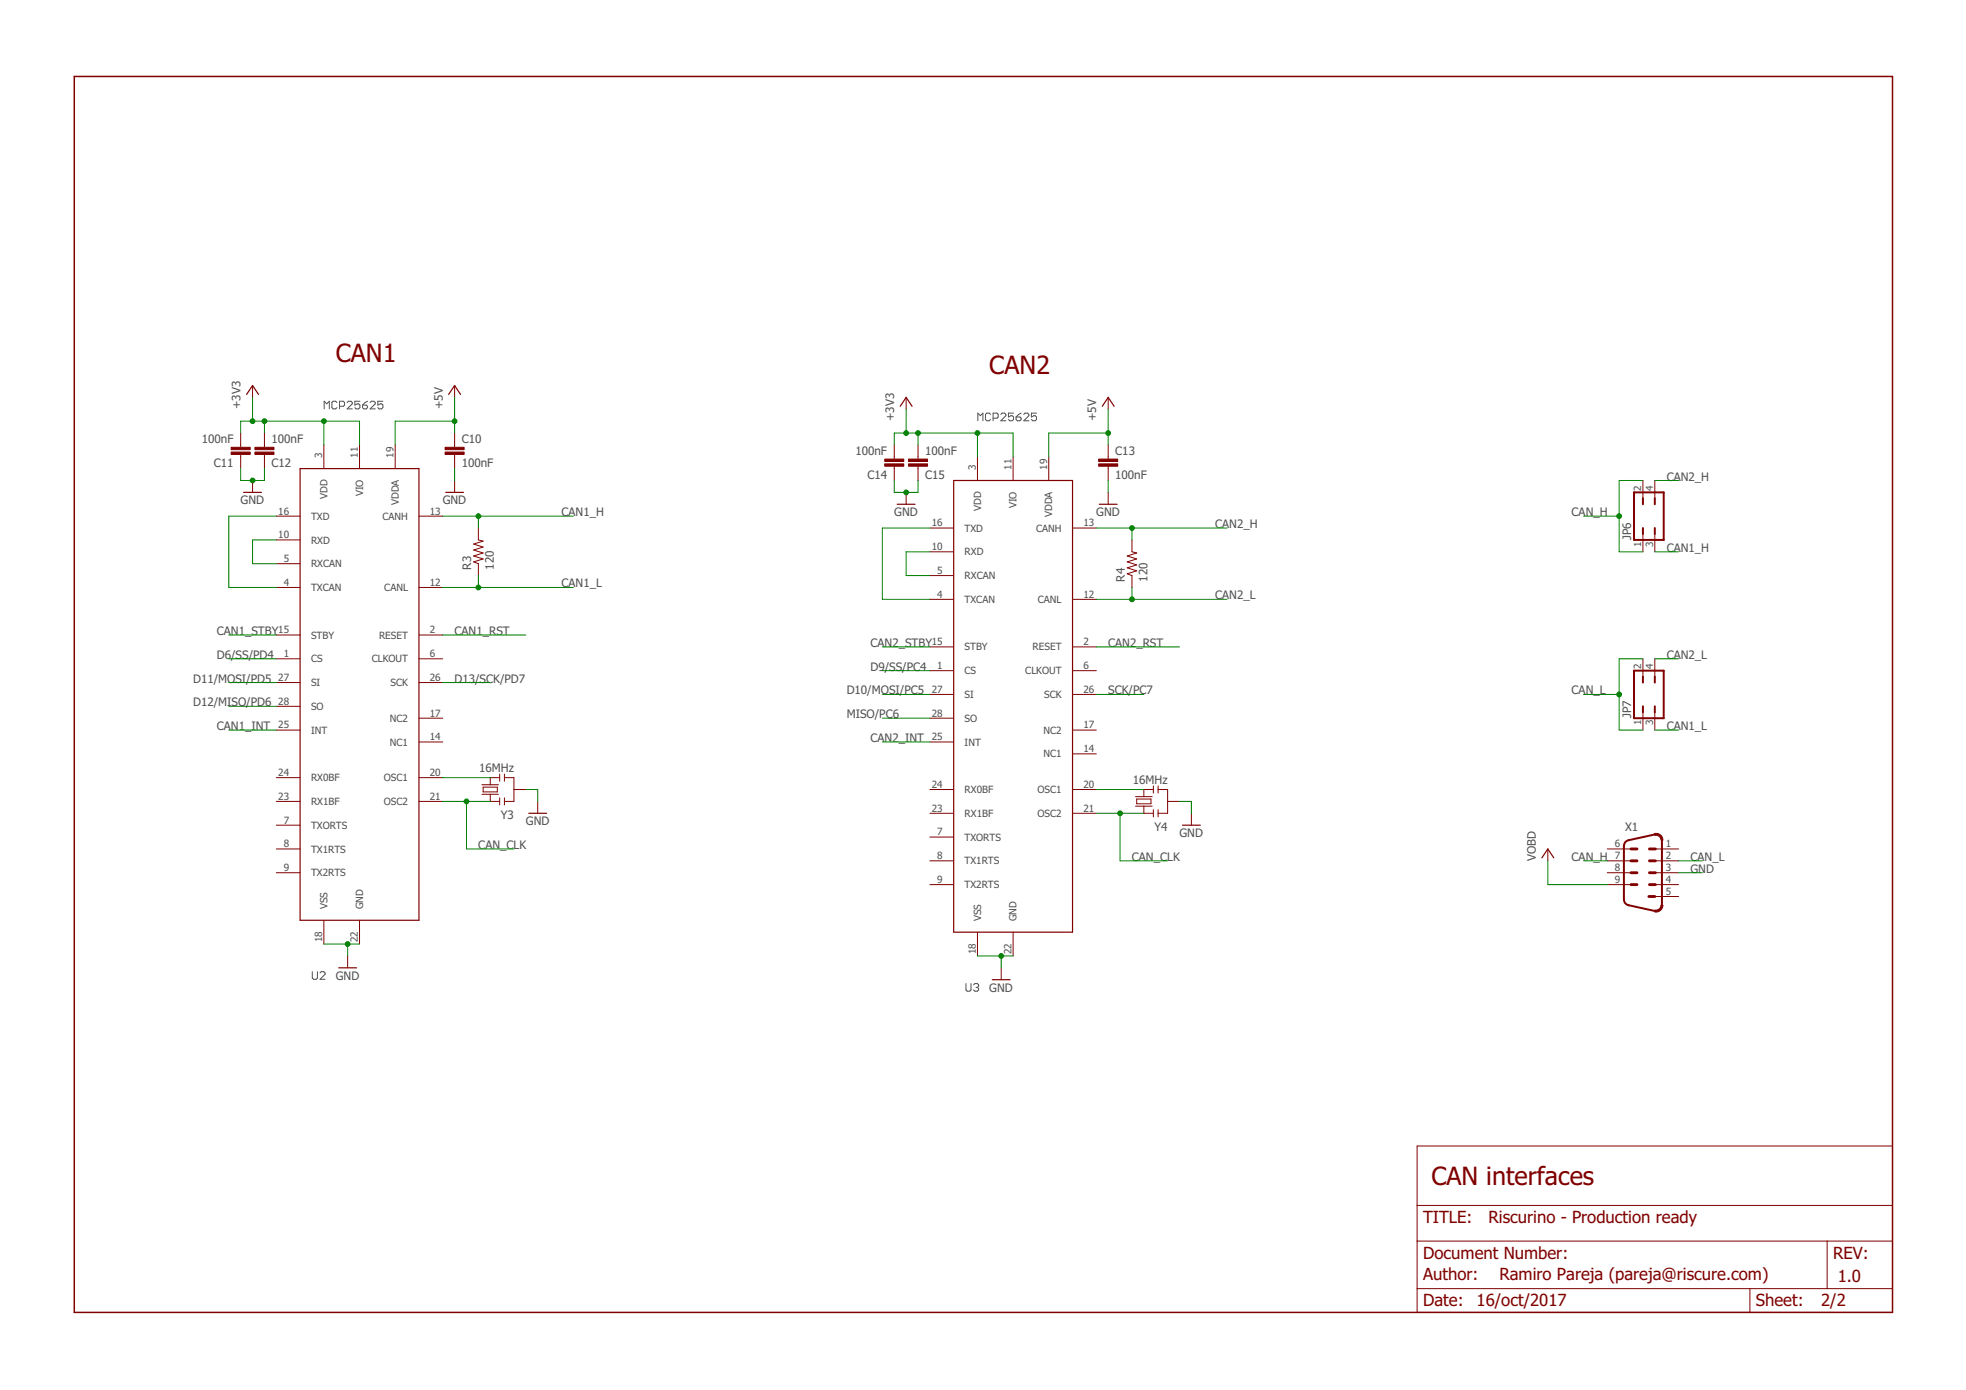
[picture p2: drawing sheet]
<svg xmlns="http://www.w3.org/2000/svg" width="420mm" height="297mm" viewBox="0 0 420 297" stroke-linecap="round" stroke-linejoin="round" font-family="sans-serif">
<g fill="none" stroke="#505050" stroke-width=".21">
<path d="M69.3 87.4v-1.7l.5 .6 .6-.6v1.7M72 86l-.3-.3h-.5l-.3 .3v1.1l.3 .3h.5l.3-.3M72.6 86.8h.8l.2-.2v-.6l-.2-.3h-.8v1.7M74.2 86l.3-.3h.5l.3 .3v.3l-1.1 1.1h1.1M76.9 85.7h-1.1v.9l.6-.3h.2l.3 .3v.5l-.3 .3h-.5l-.3-.3M77.5 86.6h.8l.2 .2v.3l-.2 .3h-.6l-.2-.3zM78.5 85.7l-1 .9M79.1 86l.3-.3h.5l.3 .3v.3l-1.1 1.1h1.1M81.8 85.7h-1v.9l.5-.3h.3l.2 .3v.5l-.2 .3h-.6l-.2-.3M209 89.9v-1.6l.5 .5 .6-.5v1.6M211.7 88.6l-.3-.3h-.5l-.3 .3v1l.3 .3h.5l.3-.3M212.2 89.4h.9l.2-.3v-.5l-.2-.3h-.9v1.6"/>
<path d="M213.9 88.6l.2-.3h.6l.3 .3v.2l-1.1 1.1h1.1M216.6 88.3h-1.1v.8l.5-.3h.3l.3 .3v.5l-.3 .3h-.5l-.3-.3M217.1 89.1h.9l.2 .3v.2l-.2 .3h-.6l-.3-.3zM218.2 88.3l-1.1 .8M218.8 88.6l.3-.3h.5l.3 .3v.2l-1.1 1.1h1.1M221.5 88.3h-1.1v.8l.6-.3h.2l.3 .3v.5l-.3 .3h-.5l-.3-.3M66.7 207.6v1.4l.3 .3h.6l.2-.3v-1.4M68.4 207.9l.2-.3h.6l.3 .3v.3l-1.1 1.1h1.1M206.4 210.2v1.3l.3 .3h.5l.3-.3v-1.3M208.1 210.5l.2-.3h.6l.2 .3v.2l-.2 .3M208.6 211h.3M208.9 211l.2 .3v.2l-.2 .3h-.6l-.2-.3"/>
</g>
<g fill="none" stroke="#800000" stroke-width=".25">
<path d="M52.7 84.3l1.3-1.9 1.2 1.9M95.9 84.3l1.3-1.9 1.2 1.9M192.4 86.8l1.3-1.9 1.2 1.9M235.6 86.8l1.2-1.9 1.3 1.9M52.1 105.2h3.8M64.1 100.1h25.4v96.6h-25.4zM95.2 105.2h3.9M191.7 107.8h3.9M203.8 102.7h25.4v96.5h-25.4zM234.9 107.8h3.8M113 173.8h3.8M252.7 176.3h3.8"/>
<path d="M329.5 183.3l1.3-1.9 1.3 1.9M72.4 206.8h3.8M212.1 209.4h3.8"/>
</g>
<g fill="none" stroke="#800000" stroke-width=".21">
<path d="M51.4 92.5v3.1M51.4 97.1v3M54 82.4v2.5M56.5 92.5v3.1M56.5 97.1v3M69.2 95.1v5M76.8 95.1v5M84.5 95.1v5M97.2 82.4v2.5M97.2 92.5v3.1M97.2 97.1v3M191.1 95.1v3"/>
<path d="M191.1 99.6v3.1M193.7 84.9v2.6M196.2 95.1v3M196.2 99.6v3.1M208.9 97.6v5.1M216.5 97.6v5.1M224.1 97.6v5.1M236.8 84.9v2.6M236.8 95.1v3M236.8 99.6v3.1M54 102.7v2.5M59.1 110.3h5"/>
<path d="M59.1 115.4h5M89.5 110.3h5.1M97.2 102.7v2.5M102.2 112.8v2.6l1.1 .2-2.1 .7 2.1 .6-2.1 .6 2.1 .7-2.1 .6 2.1 .6-2.1 .7 1 .4v2.5M193.7 105.2v2.6M198.7 112.8h5.1M198.7 117.9h5.1M229.2 112.8h5.1M236.8 105.2v2.6M241.9 115.4v2.5l1 .3-2 .6 2 .6-2 .7 2 .6-2 .6 2 .7-2 .6 1 .4v2.5M351.1 102.7v3.8M351.1 114.1v3.8"/>
<path d="M353.7 102.7v3.8M353.7 114.1v3.8M59.1 125.5h5M59.1 135.7h5M59.1 120.5h5M89.5 125.5h5.1M89.5 135.7h5.1M198.7 128.1h5.1M198.7 138.2h5.1M198.7 123h5.1M229.2 128.1h5.1M229.2 138.2h5.1"/>
<path d="M59.1 156h5M59.1 145.9h5M59.1 150.9h5M59.1 140.8h5M89.5 158.6h5.1M89.5 145.9h5.1M89.5 140.8h5.1M89.5 153.5h5.1M198.7 158.6h5.1M198.7 153.5h5.1M198.7 148.4h5.1M198.7 143.3h5.1"/>
<path d="M229.2 156h5.1M229.2 148.4h5.1M229.2 143.3h5.1M351.1 140.8v3.8M351.1 152.2v3.8M353.7 140.8v3.8M353.7 152.2v3.8M59.1 171.3h5M59.1 166.2h5M59.1 176.3h5M89.5 171.3h5.1M89.5 166.2h5.1"/>
<path d="M103 167.7h3.5M103 169.7h3.5M103.3 168.2h3v1h-3zM104.8 169.7v1.6h2M106.8 166.2h-2v1.5M106.8 165.4v1.5M106.8 170.5v1.5M107.8 166.2h2v5.1h-2M107.8 165.4v1.5M107.8 170.5v1.5M109.8 168.7h2.6M114.9 171.3v2.5"/>
<path d="M198.7 168.7h5.1M198.7 173.8h5.1M198.7 178.9h5.1M229.2 168.7h5.1M229.2 161.1h5.1M229.2 173.8h5.1M242.7 170.2h3.5M242.7 172.3h3.5M242.9 170.8h3.1v1h-3.1zM244.5 172.3v1.5h2M246.5 168.7h-2v1.5M246.5 168v1.5"/>
<path d="M246.5 173v1.6M247.5 168.7h2v5.1h-2M247.5 168v1.5M247.5 173v1.6M249.5 171.3h2.6M254.6 173.8v2.5M59.1 181.4h5M59.1 186.5h5M69.2 196.7v5M76.8 196.7v5M198.7 184h5.1M198.7 189h5.1"/>
<path d="M208.9 199.2v5.1M216.5 199.2v5.1M330.8 181.4v2.6M343.5 181.4h5.1M343.5 186.5h5.1M343.5 184h5.1M343.5 189h5.1M353.7 181.4h5M353.7 186.5h5M353.7 184h5M353.7 189h5M353.7 191.6h5"/>
<path d="M74.3 204.3v2.5M214 206.8v2.6M302.9 244.9h101.6v35.6h-101.6zM302.9 257.6h101.6M302.9 265.2h101.6M302.9 275.4h101.6M374 275.4v5.1M390.5 265.2v10.2"/>
</g>
<g fill="#800000" stroke="#800000" stroke-width=".21">
<path d="M95.1 96.6h4.1v.5h-4.1z"/>
<path d="M95.1 95.6h4.1v.5h-4.1z"/>
<path d="M49.4 95.6h4.1v.5h-4.1z"/>
<path d="M49.4 96.6h4.1v.5h-4.1z"/>
<path d="M54.5 95.6h4v.5h-4z"/>
<path d="M54.5 96.6h4v.5h-4z"/>
<path d="M234.8 99.1h4.1v.5h-4.1z"/>
<path d="M234.8 98.1h4.1v.5h-4.1z"/>
<path d="M189.1 98.1h4v.5h-4z"/>
<path d="M189.1 99.1h4v.5h-4z"/>
<path d="M194.2 98.1h4v.5h-4z"/>
<path d="M194.2 99.1h4v.5h-4z"/>
</g>
<path d="M348.6 181.4h1.2M348.6 184h1.2M348.6 186.5h1.2M348.6 189h1.2M352.4 191.6h1.3M352.5 181.4h1.3M352.5 184h1.3M352.5 186.5h1.3M352.5 189h1.3" fill="none" stroke="#800000" stroke-width=".61"/>
<g fill="#800000" stroke="#800000" stroke-width=".21">
<path d="M353.7 194.5l.8-.2 .3-.3 .2-.6h.4a1.47 1.47 0 0 1-1.8 1.5z" fill-rule="evenodd"/>
<path d="M353.6 178.1a1.46 1.46 0 0 1 1.8 1.5h-.4l-.2-.6-.3-.4-.8-.1z" fill-rule="evenodd"/>
</g>
<path d="M349.2 105.2h6.4v10.2h-6.4zM351.1 106.5v1.3M351.1 112.8v1.3M353.7 106.5v1.3M353.7 112.8v1.3M349.2 143.3h6.4v10.2h-6.4zM351.1 144.6v1.3M351.1 150.9v1.3M353.7 144.6v1.3M353.7 150.9v1.3M353.6 178.3l-5.8 1.3-.5 .4-.3 .8v11.4l.2 .6 .3 .4 .5 .2 5.6 1.3M355.2 179.6v13.8" fill="none" stroke="#800000" stroke-width=".42"/>
<path d="M15.9 16.3h388.6v264.2h-388.6z" fill="none" stroke="#800000" stroke-width=".32"/>
<g fill="none" stroke="#008000" stroke-width=".21">
<path d="M51.4 92.5v-2.5h25.4v5.1M54 84.9v5.1M56.5 90v2.5M69.2 90v5.1M97.2 84.9v7.6M97.2 90h-12.7v5.1M191.1 95.1v-2.6h25.4v5.1M193.7 87.5v5M196.2 92.5v2.6M208.9 92.5v5.1M236.8 87.5v7.6M236.8 92.5h-12.7v5.1"/>
<path d="M51.4 100.1v2.6h5.1v-2.6M59.1 115.4h-5.1v5.1h5.1M59.1 110.3h-10.2v15.2h10.2M94.6 110.3h27.9M97.2 100.1v2.6M102.2 110.3v2.5M191.1 102.7v2.5h5.1v-2.5M198.7 117.9h-5v5.1h5M198.7 112.8h-10.1v15.3h10.1M234.3 112.8h27.9M236.8 102.7v2.5M241.9 112.8v2.6"/>
<path d="M338.4 110.3h7.6M351.1 102.7h-5.1v15.2h5.1M353.7 102.7h5M353.7 117.9h5M48.9 135.7h10.2M94.6 125.5h27.9M94.6 135.7h17.8M102.2 123v2.5M188.6 138.2h10.1M234.3 128.1h27.9M234.3 138.2h17.8M241.9 125.5v2.6"/>
<path d="M48.9 140.8h10.2M48.9 145.9h10.2M48.9 150.9h10.2M48.9 156h10.2M94.6 145.9h10.2M188.6 148.4h10.1M188.6 158.6h10.1M188.6 143.3h10.1M188.6 153.5h10.1M234.3 148.4h10.2M338.4 148.4h7.6M351.1 140.8h-5.1v15.2h5.1"/>
<path d="M353.7 140.8h5M353.7 156h5M94.6 171.3h10.2M94.6 166.2h10.2M99.7 171.3v10.1h10.1M112.4 168.7h2.5v2.6M234.3 168.7h10.2M234.3 173.8h10.2M239.4 173.8v10.2h10.1M252.1 171.3h2.5v2.5M330.8 184v5h12.7M338.4 184h5.1"/>
<path d="M358.7 186.5h5.1M358.7 184h5.1M69.2 201.7h7.6M74.3 201.7v2.6M208.9 204.3h7.6M214 204.3v2.5"/>
</g>
<g fill="#008000" stroke="#008000" stroke-width=".21">
<circle cx="54" cy="102.7" r=".51"/>
<circle cx="74.3" cy="201.7" r=".51"/>
<circle cx="193.7" cy="105.2" r=".51"/>
<circle cx="214" cy="204.3" r=".51"/>
<circle cx="193.7" cy="92.5" r=".51"/>
<circle cx="196.2" cy="92.5" r=".51"/>
<circle cx="208.9" cy="92.5" r=".51"/>
<circle cx="54" cy="90" r=".51"/>
<circle cx="56.5" cy="90" r=".51"/>
<circle cx="69.2" cy="90" r=".51"/>
<circle cx="99.7" cy="171.3" r=".51"/>
<circle cx="239.4" cy="173.8" r=".51"/>
<circle cx="241.9" cy="128.1" r=".51"/>
<circle cx="102.2" cy="110.3" r=".51"/>
<circle cx="102.2" cy="125.5" r=".51"/>
<circle cx="241.9" cy="112.8" r=".51"/>
<circle cx="346" cy="110.3" r=".51"/>
<circle cx="346" cy="148.4" r=".51"/>
<circle cx="97.2" cy="90" r=".51"/>
<circle cx="236.8" cy="92.5" r=".51"/>
</g>
<g font-size="5.4" fill="#800000">
<text x="71.7" y="77.3">CAN1</text>
<text x="211.4" y="79.8">CAN2</text>
<text x="305.9" y="253.3">CAN interfaces</text>
</g>
<g font-size="3.6" fill="#800000">
<text x="304.1" y="261.4">TITLE:</text>
<text x="318.1" y="261.4">Riscurino - Production ready</text>
<text x="304.1" y="269">Document Number:</text>
<text x="391.8" y="269">REV:</text>
<text x="304.1" y="273.6">Author:</text>
<text x="320.5" y="273.6">Ramiro Pareja (pareja@riscure.com)</text>
<text x="392.8" y="273.9">1.0</text>
<text x="304.1" y="279.2">Date:</text>
<text x="315.6" y="279.2">16/oct/2017</text>
<text x="375.2" y="279.2">Sheet:</text>
<text x="389.2" y="279.2">2/2</text>
</g>
<g font-size="2.5" fill="#505050">
<text x="51.4" y="87.5" transform="rotate(-90 51.4 87.5)">+3V3</text>
<text x="94.6" y="87.5" transform="rotate(-90 94.6 87.5)">+5V</text>
<text x="191.1" y="90" transform="rotate(-90 191.1 90)">+3V3</text>
<text x="234.3" y="90" transform="rotate(-90 234.3 90)">+5V</text>
<text x="43.1" y="94.7">100nF</text>
<text x="58" y="94.7">100nF</text>
<text x="98.7" y="94.7">C10</text>
<text x="45.7" y="99.8">C11</text>
<text x="58" y="99.8">C12</text>
<text x="98.7" y="99.8">100nF</text>
<text x="182.8" y="97.2">100nF</text>
<text x="197.7" y="97.2">100nF</text>
<text x="238.4" y="97.2">C13</text>
<text x="51.4" y="107.8">GND</text>
<text x="94.6" y="107.8">GND</text>
<text x="185.4" y="102.3">C14</text>
<text x="197.7" y="102.3">C15</text>
<text x="238.4" y="102.3">100nF</text>
<text x="356.2" y="102.7">CAN2_H</text>
<text x="120" y="110.3">CAN1_H</text>
<text x="191.1" y="110.3">GND</text>
<text x="234.3" y="110.3">GND</text>
<text x="259.7" y="112.8">CAN2_H</text>
<text x="335.9" y="110.3">CAN_H</text>
<text x="348.6" y="115.4" transform="rotate(-90 348.6 115.4)">JP6</text>
<text x="356.2" y="117.9">CAN1_H</text>
<text x="100.7" y="121.7" transform="rotate(-90 100.7 121.7)">R3</text>
<text x="105.5" y="121.7" transform="rotate(-90 105.5 121.7)">120</text>
<text x="120" y="125.5">CAN1_L</text>
<text x="240.4" y="124.3" transform="rotate(-90 240.4 124.3)">R4</text>
<text x="245.2" y="124.3" transform="rotate(-90 245.2 124.3)">120</text>
<text x="259.7" y="128.1">CAN2_L</text>
<text x="46.4" y="135.7">CAN1_STBY</text>
<text x="97.1" y="135.7">CAN1_RST</text>
<text x="46.4" y="140.8">D6/SS/PD4</text>
<text x="186" y="143.3">D9/SS/PC4</text>
<text x="186" y="138.2">CAN2_STBY</text>
<text x="236.8" y="138.2">CAN2_RST</text>
<text x="356.2" y="140.8">CAN2_L</text>
<text x="41.3" y="145.9">D11/MOSI/PD5</text>
<text x="97.1" y="145.9">D13/SCK/PD7</text>
<text x="181" y="148.4">D10/MOSI/PC5</text>
<text x="236.8" y="148.4">SCK/PC7</text>
<text x="335.9" y="148.4">CAN_L</text>
<text x="41.3" y="150.9">D12/MISO/PD6</text>
<text x="181" y="153.5">MISO/PC6</text>
<text x="348.6" y="153.5" transform="rotate(-90 348.6 153.5)">JP7</text>
<text x="46.4" y="156">CAN1_INT</text>
<text x="186" y="158.6">CAN2_INT</text>
<text x="356.2" y="156">CAN1_L</text>
<text x="102.4" y="164.9">16MHz</text>
<text x="242.1" y="167.4">16MHz</text>
<text x="107" y="175.1">Y3</text>
<text x="112.4" y="176.3">GND</text>
<text x="246.7" y="177.6">Y4</text>
<text x="252.1" y="178.9">GND</text>
<text x="347.3" y="177.6">X1</text>
<text x="102.2" y="181.4">CAN_CLK</text>
<text x="241.9" y="184">CAN_CLK</text>
<text x="328.3" y="184" transform="rotate(-90 328.3 184)">VOBD</text>
<text x="335.9" y="184">CAN_H</text>
<text x="361.3" y="184">CAN_L</text>
<text x="361.3" y="186.5">GND</text>
<text x="71.7" y="209.4">GND</text>
<text x="211.4" y="211.9">GND</text>
</g>
<g font-size="2.1" fill="#505050">
<text x="68.9" y="97.8" transform="rotate(-90 68.9 97.8)">3</text>
<text x="76.5" y="97.8" transform="rotate(-90 76.5 97.8)">11</text>
<text x="84.1" y="97.8" transform="rotate(-90 84.1 97.8)">19</text>
<text x="208.5" y="100.4" transform="rotate(-90 208.5 100.4)">3</text>
<text x="216.2" y="100.4" transform="rotate(-90 216.2 100.4)">11</text>
<text x="223.8" y="100.4" transform="rotate(-90 223.8 100.4)">19</text>
<text x="70" y="106.7" transform="rotate(-90 70 106.7)">VDD</text>
<text x="77.6" y="106.1" transform="rotate(-90 77.6 106.1)">VIO</text>
<text x="85.2" y="108" transform="rotate(-90 85.2 108)">VDDA</text>
<text x="350.8" y="104.9" transform="rotate(-90 350.8 104.9)">2</text>
<text x="353.3" y="104.9" transform="rotate(-90 353.3 104.9)">4</text>
<text x="59.5" y="110">16</text>
<text x="66.5" y="111.1">TXD</text>
<text x="81.7" y="111.1">CANH</text>
<text x="91.9" y="110">13</text>
<text x="199.1" y="112.5">16</text>
<text x="206.1" y="113.6">TXD</text>
<text x="209.7" y="109.2" transform="rotate(-90 209.7 109.2)">VDD</text>
<text x="217.3" y="108.6" transform="rotate(-90 217.3 108.6)">VIO</text>
<text x="221.4" y="113.6">CANH</text>
<text x="224.9" y="110.5" transform="rotate(-90 224.9 110.5)">VDDA</text>
<text x="231.5" y="112.5">13</text>
<text x="59.5" y="115">10</text>
<text x="66.5" y="116.1">RXD</text>
<text x="199.1" y="117.6">10</text>
<text x="206.1" y="118.7">RXD</text>
<text x="350.8" y="116.9" transform="rotate(-90 350.8 116.9)">1</text>
<text x="353.3" y="116.9" transform="rotate(-90 353.3 116.9)">3</text>
<text x="60.6" y="125.2">4</text>
<text x="60.6" y="120.1">5</text>
<text x="66.5" y="121.2">RXCAN</text>
<text x="91.9" y="125.2">12</text>
<text x="200.3" y="122.7">5</text>
<text x="206.1" y="123.8">RXCAN</text>
<text x="66.5" y="126.3">TXCAN</text>
<text x="82.1" y="126.3">CANL</text>
<text x="200.3" y="127.7">4</text>
<text x="206.1" y="128.8">TXCAN</text>
<text x="221.8" y="128.8">CANL</text>
<text x="231.5" y="127.7">12</text>
<text x="59.5" y="135.3">15</text>
<text x="66.5" y="136.5">STBY</text>
<text x="81" y="136.5">RESET</text>
<text x="91.9" y="135.3">2</text>
<text x="199.1" y="137.9">15</text>
<text x="231.5" y="137.9">2</text>
<text x="60.6" y="140.4">1</text>
<text x="66.5" y="141.5">CS</text>
<text x="79.4" y="141.5">CLKOUT</text>
<text x="91.9" y="140.4">6</text>
<text x="200.3" y="143">1</text>
<text x="206.1" y="139">STBY</text>
<text x="220.7" y="139">RESET</text>
<text x="231.5" y="143">6</text>
<text x="350.8" y="143" transform="rotate(-90 350.8 143)">2</text>
<text x="353.3" y="143" transform="rotate(-90 353.3 143)">4</text>
<text x="59.5" y="145.5">27</text>
<text x="66.5" y="146.6">SI</text>
<text x="83.5" y="146.6">SCK</text>
<text x="91.9" y="145.5">26</text>
<text x="199.1" y="148">27</text>
<text x="206.1" y="149.2">SI</text>
<text x="206.1" y="144.1">CS</text>
<text x="219.1" y="144.1">CLKOUT</text>
<text x="223.1" y="149.2">SCK</text>
<text x="231.5" y="148">26</text>
<text x="59.5" y="155.7">25</text>
<text x="59.5" y="150.6">28</text>
<text x="66.5" y="151.7">SO</text>
<text x="83.3" y="154.2">NC2</text>
<text x="91.9" y="153.1">17</text>
<text x="199.1" y="153.1">28</text>
<text x="206.1" y="154.2">SO</text>
<text x="231.5" y="155.7">17</text>
<text x="350.8" y="155" transform="rotate(-90 350.8 155)">1</text>
<text x="353.3" y="155" transform="rotate(-90 353.3 155)">3</text>
<text x="66.5" y="156.8">INT</text>
<text x="83.3" y="159.3">NC1</text>
<text x="91.9" y="158.2">14</text>
<text x="199.1" y="158.2">25</text>
<text x="206.1" y="159.3">INT</text>
<text x="223" y="161.9">NC1</text>
<text x="223" y="156.8">NC2</text>
<text x="231.5" y="160.7">14</text>
<text x="59.5" y="165.8">24</text>
<text x="66.5" y="166.9">RX0BF</text>
<text x="82" y="166.9">OSC1</text>
<text x="91.9" y="165.8">20</text>
<text x="59.5" y="170.9">23</text>
<text x="66.5" y="172">RX1BF</text>
<text x="82" y="172">OSC2</text>
<text x="91.9" y="170.9">21</text>
<text x="199.1" y="173.4">23</text>
<text x="199.1" y="168.4">24</text>
<text x="206.1" y="169.5">RX0BF</text>
<text x="221.7" y="169.5">OSC1</text>
<text x="231.5" y="173.4">21</text>
<text x="231.5" y="168.4">20</text>
<text x="60.6" y="176">7</text>
<text x="66.5" y="177.1">TXORTS</text>
<text x="200.3" y="178.5">7</text>
<text x="206.1" y="174.6">RX1BF</text>
<text x="206.1" y="179.6">TXORTS</text>
<text x="221.7" y="174.6">OSC2</text>
<text x="60.6" y="181.1">8</text>
<text x="66.5" y="182.2">TX1RTS</text>
<text x="200.3" y="183.6">8</text>
<text x="206.1" y="184.7">TX1RTS</text>
<text x="345.1" y="181.1">6</text>
<text x="345.1" y="183.6">7</text>
<text x="356" y="181.1">1</text>
<text x="356" y="183.6">2</text>
<text x="60.6" y="186.1">9</text>
<text x="66.5" y="187.3">TX2RTS</text>
<text x="200.3" y="188.7">9</text>
<text x="206.1" y="189.8">TX2RTS</text>
<text x="345.1" y="186.1">8</text>
<text x="345.1" y="188.7">9</text>
<text x="356" y="186.1">3</text>
<text x="356" y="188.7">4</text>
<text x="356" y="191.2">5</text>
<text x="70" y="194.3" transform="rotate(-90 70 194.3)">VSS</text>
<text x="77.6" y="194.3" transform="rotate(-90 77.6 194.3)">GND</text>
<text x="209.7" y="196.9" transform="rotate(-90 209.7 196.9)">VSS</text>
<text x="217.3" y="196.9" transform="rotate(-90 217.3 196.9)">GND</text>
<text x="68.9" y="201.3" transform="rotate(-90 68.9 201.3)">18</text>
<text x="76.5" y="201.3" transform="rotate(-90 76.5 201.3)">22</text>
<text x="208.5" y="203.9" transform="rotate(-90 208.5 203.9)">18</text>
<text x="216.2" y="203.9" transform="rotate(-90 216.2 203.9)">22</text>
</g>
</svg>
